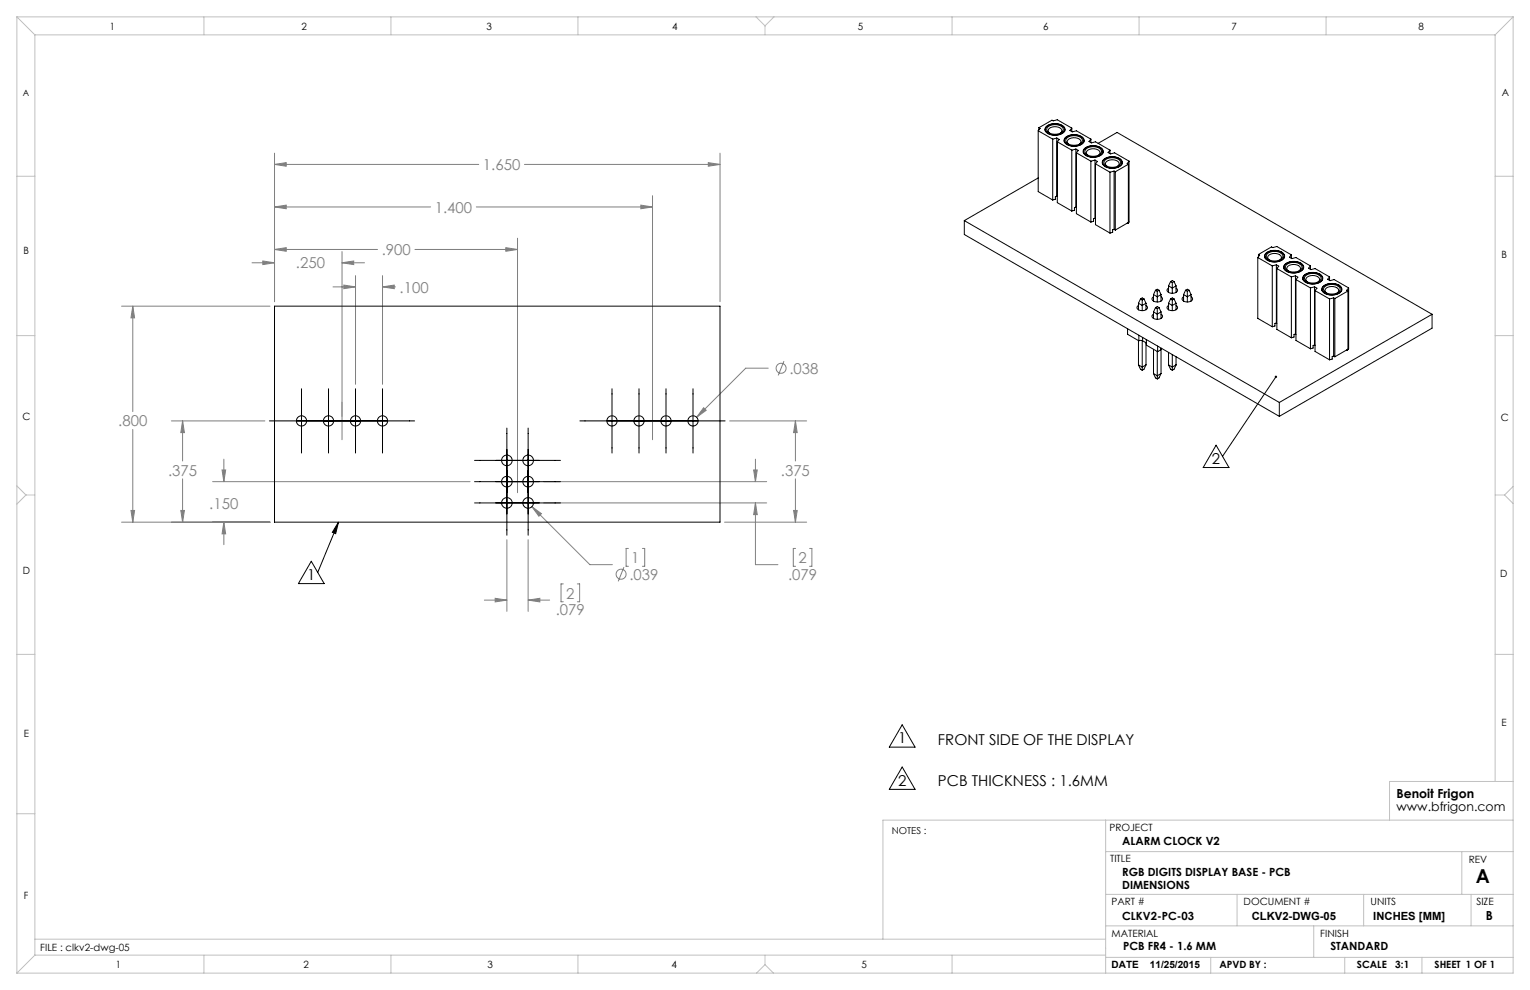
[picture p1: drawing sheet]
<svg xmlns="http://www.w3.org/2000/svg" width="432mm" height="279mm" viewBox="0 0 432 279" stroke-linecap="round" stroke-linejoin="round" font-family="sans-serif">
<g fill="none" stroke="#808080" stroke-width=".28">
<path d="M77.5 58.4l3.3-.5v1zM77.5 46.4l3.3-.5v1zM77.5 43.2v41.9M77.5 58.4h44M77.5 46.4h57.6M134.4 58.4h49.8M148 46.4h55.2M180.9 57.9l3.3 .5-3.3 .5zM184.2 55.2v68.9M199.9 45.9l3.3 .5-3.3 .5zM203.2 43.2v41.9M71.1 74.2h6.4"/>
<path d="M74.2 73.7l3.3 .5-3.3 .5zM77.5 70.4l3.3-.5v1zM77.5 70.4h29.1M96.5 74.2l3.3-.5v1zM96.5 71v53.1M96.5 74.2h6.4M100.3 77.8v30.7M108 77.8v30.7M117.1 70.4h29M142.8 69.9l3.3 .5-3.3 .5zM146.1 67.2v71.9M34.3 86.4h41.9"/>
<path d="M37.5 86.4l.5 3.3h-1zM37.5 86.4v29.8M94 81h6.3M97 80.5l3.3 .5-3.3 .5zM108 81l3.3-.5v1zM108 81h3.6M48.4 118.8h26.4M51.5 118.8l.5 3.3h-1zM51.5 118.8v11.3M92.7 118.8h7.6M180.3 118.8h7.7M198.6 115.1l.7 .7-2.7 2z"/>
<path d="M205.9 118.8h21.8M216.8 103.9h-6.3l-13.9 13.9M221.3 101.9l-1.7 4.1M224.5 118.8l.5 3.3h-1zM224.5 118.8v11.3M37.5 121.2v26.2M51.5 135.1v12.3M60 135.9h72.7M62.7 132.6h1l-.5 3.3zM63.2 129.6v6.3M143.1 135.9h6M153.4 135.9h63"/>
<path d="M212.7 132.6h1l-.5 3.3zM213.2 129.6v6.3M224.5 135.1v12.3M34.3 147.4h41.9M37 144.1h1l-.5 3.3zM51 144.1h1l-.5 3.3zM63.2 147.4l.5 3.3h-1zM63.2 147.4v6.3M143.1 152.3v20.2M149.1 152.3v20.2M150.1 143l2.7 2-.7 .7zM150.1 143l16.4 16.4h6.3"/>
<path d="M153.4 141.9h63M177.3 154.8h-.6v5h.6M181.3 154.8h.6v5h-.6M204.5 147.4h23.2M213.2 141.9l.5 3.3h-1zM213.2 141.9v17.5h6.4M224 144.1h1l-.5 3.3zM224.5 154.8h-.6v5h.6M228.5 154.8h.6v5h-.6M136.7 169.4h6.4M139.8 168.9l3.3 .5-3.3 .5zM149.1 169.4l3.3-.5v1z"/>
<path d="M149.1 169.4h6M159 164.8h-.7v5h.7M162.9 164.8h.7v5h-.7M176.1 160l-1.6 4.1"/>
<circle cx="220.4" cy="103.9" r="1.41"/>
<circle cx="175.3" cy="162.1" r="1.41"/>
</g>
<g fill="none" stroke="#000" stroke-width=".28">
<path d="M76 118.8h41M85.1 109.7v18.2M92.7 109.7v18.2M100.3 109.7v18.2M108 109.7v18.2M163.7 118.8h41M172.7 109.7v18.2M180.3 109.7v18.2M188 109.7v18.2M195.6 109.7v18.2M360.1 106.4l-15.1 22.4M133.9 135.9h24.3"/>
<path d="M133.9 129.9h24.3M143.1 120.8v30.3M149.1 120.8v30.3M343.2 125.6l3.6 6.3h-7.2zM87.8 158.4l3.7 6.3h-7.3zM95.5 147.4l-5.8 14.2M95.5 147.4l-.8 3.2-.9-.4zM133.9 141.9h24.3M254.6 204.6l3.7 6.3h-7.3zM254.6 216.5l3.7 6.3h-7.3z"/>
</g>
<g fill="none" stroke="#c0c0c0" stroke-width=".28">
<path d="M4.8 4.8l5 5M4.8 4.8h422.2M4.8 4.8v269.8M9.8 9.8h412.2M9.8 9.8v259.8M57.5 4.8v5M110.3 4.8v5M163.1 4.8v5M213.4 4.8l2.5 2.5M215.9 7.3v2.5M218.4 4.8l-2.5 2.5M268.7 4.8v5"/>
<path d="M321.5 4.8v5M374.3 4.8v5M422 9.8v210.7M427 4.8l-5 5M427 4.8v269.8h-422.2M4.8 49.7h5M422 49.7h5M4.8 94.7h5M422 94.7h5M4.8 137.1l2.5 2.6M7.3 139.7l-2.5 2.6M7.3 139.7h2.5"/>
<path d="M422 139.7h2.6M424.6 139.7l2.4 2.4M427 137.3l-2.4 2.4M4.8 184.7h5M422 184.7h5M4.8 229.7h5M312 231.5v43.1M427 231.5h-177.8v33.6M427 220.5h-34.8v11M312 240.3h115M312 252.4h115M349.1 252.4v8.9"/>
<path d="M384.9 252.4v8.9M412.6 240.3v12.1M415.2 252.4v8.9M9.8 265.1h302.2M9.8 269.6l-5 5M9.8 269.6h302.2M57.5 269.6v5M110.3 269.6v5M163.1 269.6v5M215.9 272.2l-2.4 2.4M215.9 272.2l2.4 2.4M215.9 269.6v2.6"/>
<path d="M268.7 269.6v5M312 270.2h115M312 261.3h115M341.7 270.2v4.4M370.8 261.3v8.9M379.5 270.2v4.4M401.3 270.2v4.4"/>
</g>
<path d="M359.9 106.1h.4l-.2 .3 .2-.3a.34 .34 0 0 1 .1 .5 .34 .34 0 0 1-.6 0 .34 .34 0 0 1 .1-.5z" fill="#000"/>
<path d="M96.5 74.2l3.3-.5v1zM74.2 73.7l3.3 .5-3.3 .5zM180.9 57.9l3.3 .5-3.3 .5zM77.5 58.4l3.3-.5v1zM142.8 69.9l3.3 .5-3.3 .5zM77.5 70.4l3.3-.5v1zM51.5 118.8l.5 3.3h-1zM51 144.1h1l-.5 3.3zM62.7 132.6h1l-.5 3.3zM63.2 147.4l.5 3.3h-1zM37.5 86.4l.5 3.3h-1zM37 144.1h1l-.5 3.3zM199.9 45.9l3.3 .5-3.3 .5zM77.5 46.4l3.3-.5v1zM198.6 115.1l-2 2.7 2.7-2zM150.1 143l2 2.7 .7-.7zM224.5 118.8l.5 3.3h-1zM224 144.1h1l-.5 3.3zM108 81l3.3-.5v1zM97 80.5l3.3 .5-3.3 .5zM149.1 169.4l3.3-.5v1zM139.8 168.9l3.3 .5-3.3 .5zM213.2 141.9l.5 3.3h-1zM212.7 132.6h1l-.5 3.3z" fill="#808080"/>
<path d="M95.5 147.4l-.8 3.2-.9-.4z" fill="#000"/>
<g fill="none" stroke="#000" stroke-width=".28">
<path d="M293 36.9l4.1 2.4M293 36.9v17.2l4.1 2.3M293.2 36l.3 .2-.5 .7M293.2 36l3.7-2.1 .3 .2 1.2-.3 4.1 2.4M293.2 36v.7M295 36.5v.5M295.2 35.9a3.7 3.7 0 0 1 5.2 .2 1.5 1.5 0 0 1-1.5 1.9 3.1 3.1 0 0 1-3.9-1.4zM295.4 35.6a3.8 3.8 0 0 1 5.1 .6 1.7 1.7 0 0 1-1.7 1.9 3.2 3.2 0 0 1-3.9-1.4v-.4zM295.6 35.9a3.1 3.1 0 0 1 4.5 .4 2.17 2.17 0 0 1-3 1.5l-.6-.1a1.13 1.13 0 0 1-.9-1.8zM296.2 37.6a.86 .86 0 0 1-.4-.9 .86 .86 0 0 1 .8-.7 2.16 2.16 0 0 1 3.1 1l-.4 .6M297.1 39.3v17.1M298.3 39l.6 .4-.5 .6"/>
<path d="M298.3 39l-1.2 .3M298.3 39v16.4M300.4 39.6v.5M300.5 36.5v.5M300.6 39a3.7 3.7 0 0 1 5.2 .2 1.5 1.5 0 0 1-1.5 1.9 3.1 3.1 0 0 1-3.9-1.4zM300.8 38.7a3.8 3.8 0 0 1 5.1 .6 1.7 1.7 0 0 1-1.7 1.9 3.2 3.2 0 0 1-3.9-1.4l.2-.8zM301 39a3.1 3.1 0 0 1 4.5 .4 2.17 2.17 0 0 1-3 1.6l-.6-.2a1.13 1.13 0 0 1-.9-1.8zM302.5 36.2l-.6 .6 .7 .4 1.2-.3 4.1 2.4M302.5 36.2v.9M305.9 39.6v.5M307.9 39.3l-.6 .6 .7 .4 1.2-.3 4.1 2.4M307.9 39.3v1"/>
<path d="M293 50.2l-20.8 12.1M298.3 55.4l.1 .1M298.3 55.4l-.5 .1v.7l-.7 .2M298.4 40l4.1 2.4M298.4 40v17.2l4.1 2.4M301.6 40.7a.86 .86 0 0 1-.4-.9 .86 .86 0 0 1 .8-.7 2.16 2.16 0 0 1 3.1 1l-.5 .6M302.5 42.4v17.2M303.6 42.1l.7 .4-.5 .6M303.6 42.1l-1.1 .3M303.6 58.5l.2 .1M303.6 58.5l-.4 .1v.8l-.7 .2M303.6 42.1v16.4"/>
<path d="M303.8 43.1l4.1 2.4M303.8 43.1v17.2l4.1 2.4M305.8 42.8v.4M306 42.1a3.7 3.7 0 0 1 5.1 .2 1.5 1.5 0 0 1-1.5 1.9 3.1 3.1 0 0 1-3.8-1.3zM306.2 41.8a3.8 3.8 0 0 1 5.1 .6 1.7 1.7 0 0 1-1.7 1.9 3.2 3.2 0 0 1-3.9-1.4l.2-.8zM306.4 42.1a3.1 3.1 0 0 1 4.5 .4 2.17 2.17 0 0 1-3 1.6l-.6-.2a1.13 1.13 0 0 1-.9-1.8zM307 43.8a.86 .86 0 0 1-.4-.9 .86 .86 0 0 1 .8-.7 2.16 2.16 0 0 1 3.1 1l-.5 .6M307.9 45.5v17.2M309 45.2l.7 .4-.5 .6M309 45.2l-1.1 .3M309 45.2v16.4M309.2 46.2l4.1 2.4"/>
<path d="M309.2 46.2v17.2l4.1 2.4M309.9 40.5l5.4-3.1 88.9 51.3M311.2 45.9v.4M311.3 42.8v.4M311.4 45.2a3.7 3.7 0 0 1 5.1 .2 1.5 1.5 0 0 1-1.5 1.9 3.1 3.1 0 0 1-3.8-1.3zM311.6 44.9a3.8 3.8 0 0 1 5.1 .6 1.7 1.7 0 0 1-1.7 1.9 3.2 3.2 0 0 1-3.9-1.4l.2-.7zM311.8 45.2a3.1 3.1 0 0 1 4.4 .5 2.17 2.17 0 0 1-2.9 1.5l-.6-.2a1.13 1.13 0 0 1-.9-1.8zM312.4 46.9a.86 .86 0 0 1-.4-.9 .86 .86 0 0 1 .7-.7 2.16 2.16 0 0 1 3.1 1l-.4 .6M313.3 42.4l-.6 .6 .7 .4 1.2-.3 4 2.4M313.3 42.4v1M313.3 48.6v17.2M314.4 48.3l.4 .2"/>
<path d="M314.4 48.3l-1.1 .3M314.4 48.3v16.4M314.8 48.5v16.4M316.7 45.9v.4M318.4 46.4l-3.6 2.1M318.4 46.4v16.4l-3.6 2.1M318.6 45.5l-.5 .7 .3 .2M318.6 45.5v17.2l-.3 .4M272.2 62.3l88.9 51.3M272.2 62.3v3.9l88.9 51.3M309 61.6l.2 .1M309 61.6l-.4 .1v.8l-.7 .2"/>
<path d="M314.4 64.7l-.4 .1v.8l-.7 .2M314.4 64.7l.4 .2M318.1 63l.2 .1M318.3 62.9v.2M330.4 79.5l.4 .3M330.4 79.5l.4-.3 .5 .3M330.4 79.5l-.6 1.2M330.8 79.8v3M331.3 79.5l-.5 .3M331.3 79.5l.6 1.2M355 72.7l4.1 2.3M355 72.7v17.2l4.1 2.3"/>
<path d="M355.2 71.8l.3 .2-.5 .7M355.2 71.8l3.7-2.1 .3 .2 1.2-.3 4 2.3M355.2 71.8v.6M357 72.3v.5M357.2 71.5a3.9 3.9 0 0 1 5.2 .3 1.47 1.47 0 0 1-1.3 2 3.6 3.6 0 0 1-4.2-1.2l.1-.7zM357.2 71.7a3.7 3.7 0 0 1 5.1 .1 1.5 1.5 0 0 1-1.5 1.9 3.1 3.1 0 0 1-3.8-1.3zM357.8 71.5a3.3 3.3 0 0 1 4.2 .4 1.38 1.38 0 0 1-1.5 1.7 2.33 2.33 0 0 1-3.1-1.4zM358.2 73.4a.86 .86 0 0 1-.4-1 .86 .86 0 0 1 .7-.7 2.16 2.16 0 0 1 3.1 1l-.4 .7M359.1 75v17.2M360.2 74.7l-1.1 .3M360.2 74.7l.7 .4-.5 .7M360.2 74.7v16.5"/>
<path d="M360.4 75.8l4 2.4M360.4 75.8v17.2l4 2.3M362.4 75.4v.5M362.5 72.3v.5M362.6 74.6a3.9 3.9 0 0 1 5.2 .3 1.47 1.47 0 0 1-1.4 2 3.6 3.6 0 0 1-4.1-1.2l-.1-.3zM362.6 74.8a3.7 3.7 0 0 1 5.1 .1 1.5 1.5 0 0 1-1.5 2 3.1 3.1 0 0 1-3.8-1.4zM363.1 74.6a3.3 3.3 0 0 1 4.3 .4 1.38 1.38 0 0 1-1.5 1.7 2.33 2.33 0 0 1-3.2-1.4zM363.6 76.5a.86 .86 0 0 1-.4-1 .86 .86 0 0 1 .7-.6 2.16 2.16 0 0 1 3.1 .9l-.4 .7M364.4 71.9l-.5 .7 .7 .4 1.1-.3 4.1 2.3M364.4 71.9v1M364.4 78.2v17.1M365.6 77.8l.7 .4-.6 .7"/>
<path d="M365.6 77.8l-1.2 .4M365.6 77.8v16.5M365.7 78.9l4.1 2.4M365.7 78.9v17.2l4.1 2.3M367.7 78.5v.5M367.8 75.4v.5M368 77.7a3.9 3.9 0 0 1 5.2 .3 1.47 1.47 0 0 1-1.4 2 3.6 3.6 0 0 1-4.1-1.1v-.8zM368 77.9a3.7 3.7 0 0 1 5.1 .2 1.5 1.5 0 0 1-1.5 1.9 3.1 3.1 0 0 1-3.9-1.4zM368.5 77.8a3.3 3.3 0 0 1 4.3 .3 1.38 1.38 0 0 1-1.5 1.7 2.33 2.33 0 0 1-3.2-1.4zM369 79.6a.86 .86 0 0 1-.4-1 .86 .86 0 0 1 .7-.6 2.16 2.16 0 0 1 3.1 .9l-.4 .7M369.8 75l-.5 .7 .7 .4 1.1-.3 4.1 2.4M369.8 75v1"/>
<path d="M373.2 78.5v.5M375.2 78.2l-.5 .6 .7 .4 1.1-.3 4.1 2.4M375.2 78.2v.9M77.5 86.4h125.7v61h-125.7zM318.2 92.8v1.5l3.2 1.9M321.3 86.2a.65 .65 0 0 0-.4 .6 .65 .65 0 0 0 .4 .6M321.3 85.6l1.1 .6 1-.6M321.3 85.6v1.8M321.3 96.1v6.9M321.4 96.2h1.1M321.4 94.6v1.6M321.9 84.4l.5 .2"/>
<path d="M321.9 84.4l.5-.3 .5 .3M321.9 84.4l-.6 1.2M322.4 84.6v3.1M322.4 96.1v8.4M322.5 96.2l1 .6M322.5 95.2v1M322.9 84.4l.5 1.2M322.9 84.4l-.5 .2M323.4 86.2a.64 .64 0 0 1 .4 .6 .64 .64 0 0 1-.3 .6l-.8 .3-1.4-.3M323.4 85.6v1.8M323.4 96.7v6.3M323.5 95.8v1.6l3.2 1.8"/>
<path d="M325.5 83.8a.65 .65 0 0 0-.4 .6 .65 .65 0 0 0 .4 .6M325.5 88.7a.65 .65 0 0 0-.4 .6 .65 .65 0 0 0 .4 .6M325.5 88l1.1 .7 1.1-.7M325.5 83.1v1.9M325.5 88v1.9M325.5 98.6v6.8M325.5 83.1l1.1 .7 1.1-.7M326.1 86.8l-.6 1.2M326.1 86.8l.5 .3M326.1 86.8l.5-.3 .5 .3M326.1 81.9l.5 .3M326.1 81.9l.5-.3 .5 .3"/>
<path d="M326.1 81.9l-.6 1.2M326.6 82.2v3M326.6 87.1v3M326.6 99.2v7.7M326.7 97.7v1.5M327.1 86.8l.6 1.2M327.1 86.8l-.5 .3M327.1 81.9l-.5 .3M327.1 81.9l.6 1.2M327.7 83.8a.64 .64 0 0 1 .4 .5 .64 .64 0 0 1-.3 .6l-.9 .3-1.4-.2M327.7 88.7a.64 .64 0 0 1 .4 .5 .64 .64 0 0 1-.3 .6l-1.4 .3-.9-.2M327.7 83.1v1.9"/>
<path d="M327.7 88v1.9M327.7 98.3v7.1M327.8 98.3l-.2 .4-.9 .5M329.8 81.3a.65 .65 0 0 0-.4 .6 .65 .65 0 0 0 .4 .6M329.8 86.2a.65 .65 0 0 0-.4 .6 .65 .65 0 0 0 .4 .6M329.8 85.6l1 .6 1.1-.6M329.8 80.7l1 .6 1.1-.6M329.8 80.7v1.8M329.8 85.6v1.8M329.8 99.5v3.5M330.4 84.4l.4 .2M330.4 84.4l-.6 1.2"/>
<path d="M330.4 84.4l.4-.3 .5 .3M330.8 84.6v3.1M331.3 84.4l-.5 .2M331.3 84.4l.6 1.2M331.9 81.3a.64 .64 0 0 1 .4 .6 .64 .64 0 0 1-.3 .6l-1.3 .3-.9-.3M331.9 86.2a.64 .64 0 0 1 .4 .6 .64 .64 0 0 1-.3 .6l-.8 .3-1.4-.3M331.9 80.7v1.8M331.9 85.6v1.8M334 83.8a.65 .65 0 0 0-.4 .6 .65 .65 0 0 0 .4 .6M334 83.1l1.1 .7 1.1-.7M334 83.1v1.9M334.6 81.9l.5 .3"/>
<path d="M334.6 81.9l-.6 1.2M334.6 81.9l.5-.3 .5 .3M335.1 82.2v3M335.6 81.9l-.5 .3M335.6 81.9l.6 1.2M336.2 83.8a.64 .64 0 0 1 .4 .5 .64 .64 0 0 1-.4 .6l-.8 .3-1.4-.2M336.2 83.1v1.9M360.2 91.2h.2M360.2 91.2l-.4 .1v.7l-.7 .2M365.6 94.3l-.4 .1v.7l-.8 .2M365.6 94.3l.1 .1M369.8 81.3v17.1"/>
<path d="M371 81l.7 .3-.6 .7M371 81l-1.2 .3M371 97.4l.1 .1M371 97.4l-.4 .1v.7l-.8 .2M371 81v16.4M371.1 82l4.1 2.4M371.1 82v17.2l4.1 2.3M373.1 81.6v.5M373.4 80.9a3.9 3.9 0 0 1 5.2 .2 1.47 1.47 0 0 1-1.4 2 3.6 3.6 0 0 1-4.1-1.1l-.1-.4zM373.4 81a3.7 3.7 0 0 1 5.1 .2 1.5 1.5 0 0 1-1.5 1.9 3.1 3.1 0 0 1-3.9-1.4zM373.9 80.9a3.3 3.3 0 0 1 4.2 .4 1.38 1.38 0 0 1-1.4 1.6 2.33 2.33 0 0 1-3.2-1.4zM374.4 82.7a.86 .86 0 0 1-.4-.9 .86 .86 0 0 1 .7-.7 2.16 2.16 0 0 1 3.1 1l-.4 .6"/>
<path d="M375.2 84.4v17.1M376.4 84.1l.3 .2M376.4 84.1l-1.2 .3M376.4 84.1v16.4M376.7 84.3v16.4M378.6 81.6v.5M380.1 98.8l.2 .1M380.3 98.7v.2M380.4 82.1l-3.7 2.2M380.4 82.1v16.5l-3.7 2.1M380.6 81.3l-.5 .6 .3 .2M380.6 81.3v17.1l-.3 .5"/>
<path d="M404.2 88.7l-43.1 24.9M404.2 88.7v3.9l-43.1 24.9M321.3 103l1.1 .6 1-.6M321.3 103l.6 1.2 .5 .3M323.4 103l-.5 1.2-.5 .3M325.5 105.4l1.1 .6 1.1-.6M325.5 105.4l.6 1.3 .5 .2M327.7 105.4l-.6 1.3-.5 .2M329.8 103l1 .6 1.1-.6M329.8 103l.6 1.2 .4 .3M330.8 100.1v4.4M331.9 100.7v2.3"/>
<path d="M331.9 103l-.6 1.2-.5 .3M361.1 113.6v3.9M376.4 100.5l-.4 .1v.7l-.8 .2M376.4 100.5l.3 .2"/>
<circle cx="85.1" cy="118.8" r="1.45"/>
<circle cx="92.7" cy="118.8" r="1.45"/>
<circle cx="100.3" cy="118.8" r="1.45"/>
<circle cx="108" cy="118.8" r="1.45"/>
<circle cx="172.7" cy="118.8" r="1.45"/>
<circle cx="180.3" cy="118.8" r="1.45"/>
<circle cx="188" cy="118.8" r="1.45"/>
<circle cx="195.6" cy="118.8" r="1.45"/>
<circle cx="143.1" cy="129.9" r="1.5"/>
<circle cx="143.1" cy="135.9" r="1.5"/>
<circle cx="149.1" cy="129.9" r="1.5"/>
<circle cx="149.1" cy="135.9" r="1.5"/>
<circle cx="143.1" cy="141.9" r="1.5"/>
<circle cx="149.1" cy="141.9" r="1.5"/>
</g>
<text font-size="5.4" x="416.5" y="249.1">A</text>
<g font-size="4.2" fill="#808080">
<text x="136.3" y="48">1.650</text>
<text x="122.7" y="60">1.400</text>
<text x="83.5" y="75.8">.250</text>
<text x="107.7" y="72">.900</text>
<text x="112.8" y="82.6">.100</text>
<text x="222.8" y="105.5">.038</text>
<text x="33.4" y="120.3">.800</text>
<text x="47.4" y="134.2">.375</text>
<text x="220.4" y="134.2">.375</text>
<text x="59.1" y="143.5">.150</text>
<text x="178.2" y="158.9">1</text>
<text x="225.3" y="158.9">2</text>
<text x="177.6" y="163.7">.039</text>
<text x="222.4" y="163.7">.079</text>
<text x="156.9" y="173.7">.079</text>
<text x="159.8" y="168.9">2</text>
</g>
<g font-size="4.2">
<text x="342" y="130.9">2</text>
<text x="86.7" y="163.7">1</text>
<text x="253.4" y="209.8">1</text>
<text x="264.7" y="210.2">FRONT SIDE OF THE DISPLAY</text>
<text x="253.4" y="221.7">2</text>
<text x="264.7" y="221.9">PCB THICKNESS : 1.6MM</text>
</g>
<g font-size="3.5">
<text x="394.1" y="225.3">Benoit Frigon</text>
<text x="394.1" y="228.8">www.bfrigon.com</text>
<text x="419.3" y="259.7">B</text>
</g>
<g font-size="3.2">
<text x="316.7" y="238.4">ALARM CLOCK V2</text>
<text x="316.7" y="247.3">RGB DIGITS DISPLAY BASE - PCB</text>
<text x="316.7" y="250.8">DIMENSIONS</text>
<text x="316.7" y="259.7">CLKV2-PC-03</text>
<text x="353.3" y="259.7">CLKV2-DWG-05</text>
<text x="387.6" y="259.7">INCHES [MM]</text>
<text x="317" y="268.2">PCB FR4 - 1.6 MM</text>
<text x="375.5" y="268.2">STANDARD</text>
</g>
<g font-size="2.8">
<text x="31" y="8.5">1</text>
<text x="85.1" y="8.5">2</text>
<text x="137.3" y="8.5">3</text>
<text x="189.7" y="8.5">4</text>
<text x="242.1" y="8.5">5</text>
<text x="294.4" y="8.5">6</text>
<text x="347.6" y="8.5">7</text>
<text x="400.3" y="8.5">8</text>
<text x="423.8" y="27.2">A</text>
<text x="6.7" y="71.8">B</text>
<text x="423.8" y="72.8">B</text>
<text x="6.4" y="118.6">C</text>
<text x="423.5" y="118.9">C</text>
<text x="6.5" y="162.1">D</text>
<text x="423.4" y="163">D</text>
<text x="6.7" y="207.9">E</text>
<text x="423.7" y="204.9">E</text>
<text x="313.1" y="234.6">PROJECT</text>
<text x="313.3" y="243.2">TITLE</text>
<text x="414.5" y="243.6">REV</text>
<text x="6.7" y="253.8">F</text>
<text x="313.7" y="255.3">PART #</text>
<text x="351" y="255.3">DOCUMENT #</text>
<text x="386.8" y="255.3">UNITS</text>
<text x="416.7" y="255.3">SIZE</text>
<text x="11.4" y="268.4">FILE : clkv2-dwg-05</text>
<text x="313.7" y="264.6">MATERIAL</text>
<text x="372.6" y="264.5">FINISH</text>
<text x="32.7" y="273.3">1</text>
<text x="85.7" y="273.3">2</text>
<text x="137.6" y="273.3">3</text>
<text x="189.6" y="273.3">4</text>
<text x="243.2" y="273.2">5</text>
<text x="313.7" y="273.3">DATE</text>
<text x="324.5" y="273.3">11/25/2015</text>
<text x="344.1" y="273.1">APVD BY :</text>
<text x="383" y="273.1">SCALE</text>
<text x="393.8" y="273.1">3:1</text>
<text x="404.9" y="273.1">SHEET 1 OF 1</text>
</g>
<text font-size="2.7" x="251.7" y="235.2">NOTES :</text>
<text font-size="2.5" x="6.4" y="27">A</text>
</svg>
